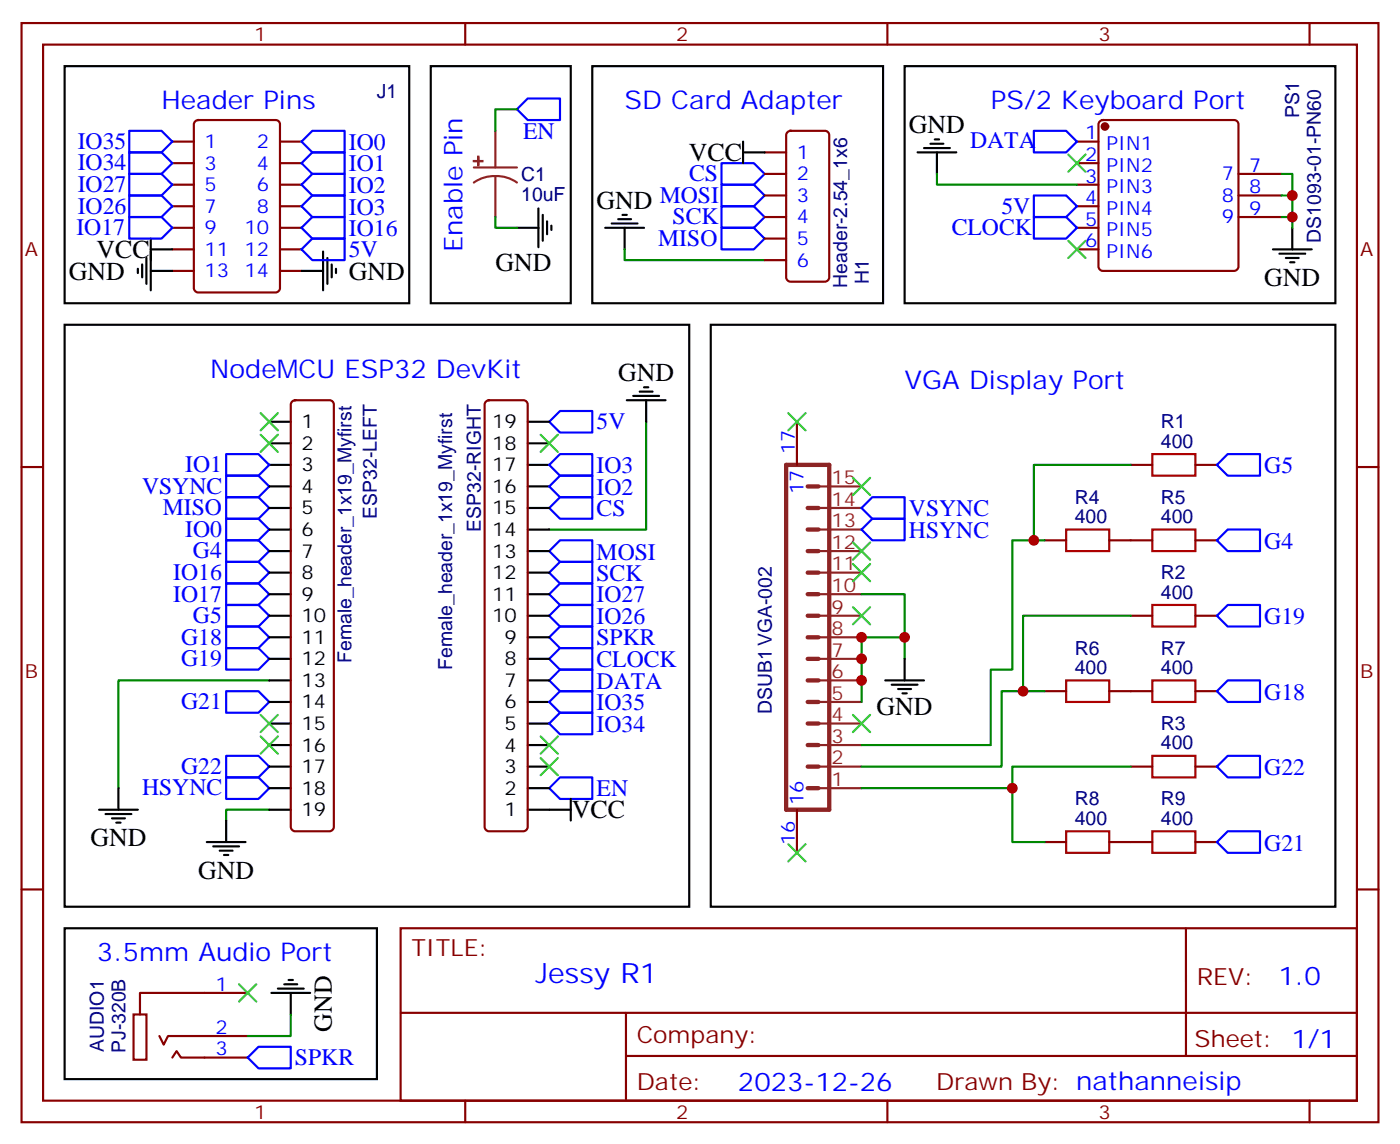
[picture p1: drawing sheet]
<svg xmlns="http://www.w3.org/2000/svg" width="229mm" height="187mm" viewBox="0 0 229 187" stroke-linecap="round" stroke-linejoin="round" font-family="sans-serif">
<g fill="none" stroke="#870000" stroke-width=".35">
<path d="M3.5 3.8h222.3v179.9h-222.3zM7.1 7.3h215.1v172.9h-215.1zM32 19.9l.5-.3h12.7a.71 .71 0 0 1 .7 .8v26.8a.76 .76 0 0 1-.7 .7h-12.7a.76 .76 0 0 1-.8-.7v-26.8zM76.2 3.8v3.5M145.3 3.8v3.5M180.2 19.9l.4-.3h21.5a.71 .71 0 0 1 .7 .8v23.2a.76 .76 0 0 1-.7 .7h-21.5a.76 .76 0 0 1-.7-.7v-23.2zM214.5 3.8v3.5M28.2 23.2h3.5M28.2 26.7h3.5M28.2 30.2h3.5M28.2 33.8h3.5M28.2 37.3h3.5"/>
<path d="M45.9 23.2h3.5M45.9 26.7h3.5M45.9 30.2h3.5M45.9 33.8h3.5M45.9 37.3h3.5M125.2 28.5h3.6M125.2 32h3.6M125.2 35.5h3.6M125.2 24.9h3.6M125.2 39.1h3.6M129 21.6l.5-.2h5.6a.71 .71 0 0 1 .7 .7v23.3a.76 .76 0 0 1-.7 .7h-5.6a.76 .76 0 0 1-.7-.7v-23.3zM176.4 23.2h3.5"/>
<path d="M176.4 26.7h3.5M176.4 30.2h3.5M176.4 33.8h3.5M176.4 37.3h3.5M202.8 28.5h7.1M202.8 32h7.1M202.8 35.5h7.1M28.2 40.8h3.5M28.2 44.3h3.5M45.9 40.8h3.5M45.9 44.3h3.5M125.2 42.6h3.6"/>
<path d="M176.4 40.8h3.5M3.5 76.4h3.6M47.9 65.7l.4-.2h5.7a.71 .71 0 0 1 .7 .7v69.2a.76 .76 0 0 1-.7 .7h-5.7a.76 .76 0 0 1-.7-.7v-69.2zM79.6 65.7l.5-.2h5.6a.71 .71 0 0 1 .7 .7v69.2a.76 .76 0 0 1-.7 .7h-5.6a.76 .76 0 0 1-.7-.7v-69.2zM130.5 69v7.1M185.2 76.1h3.5M195.8 76.1h3.5M222.2 76.4h3.6M171.1 88.4h3.5M181.7 88.4h7M195.8 88.4h3.5M171.1 113.1h3.5"/>
<path d="M181.7 113.1h7M185.2 100.8h3.5M195.8 100.8h3.5M195.8 113.1h3.5M130.5 132.5v7.1M171.1 137.8h3.5M181.7 137.8h7M185.2 125.5h3.5M195.8 125.5h3.5M195.8 137.8h3.5M3.5 145.6h3.6M65.6 151.9h156.6v28.3h-156.6z"/>
<path d="M194.2 152l.1 20.8M222.2 145.6h3.6M21.9 166.1h2.1v7.4h-2.1zM26.1 169.6l.7 1.4 .7-1.4h13.1M28.2 173.1l.7-1.1 .7 1.1h11M40.6 162.5h-17.7v3.6M65.7 165.8h156.4M102.5 172.8h119.6M102.5 165.8v14.1M76.2 180.2v3.5M145.3 180.2v3.5M214.5 180.2v3.5"/>
</g>
<g fill="none" stroke="#00f" stroke-width=".35">
<path d="M84.7 17.9l1.7-1.8h5.3v3.5h-5.3zM21.2 35.5h5.3l1.7 1.8-1.7 1.8h-5.3zM21.2 32h5.3l1.7 1.8-1.7 1.7h-5.3zM21.2 28.5h5.3l1.7 1.7-1.7 1.8h-5.3zM21.2 24.9h5.3l1.7 1.8-1.7 1.8h-5.3zM21.2 21.4h5.3l1.7 1.8-1.7 1.7h-5.3zM49.4 23.2l1.8-1.8h5.2v3.5h-5.2zM49.4 26.7l1.8-1.8h5.2v3.6h-5.2zM49.4 30.2l1.8-1.7h5.2v3.5h-5.2zM49.4 33.8l1.8-1.8h5.2v3.5h-5.2zM49.4 37.3l1.8-1.8h5.2v3.6h-5.2zM118.2 26.7h5.3l1.7 1.8-1.7 1.7h-5.3z"/>
<path d="M118.2 30.2h5.3l1.7 1.8-1.7 1.8h-5.3zM118.2 33.8h5.3l1.7 1.7-1.7 1.8h-5.3zM118.2 37.3h5.3l1.7 1.8-1.7 1.7h-5.3zM169.3 35.5h5.3l1.8 1.8-1.8 1.8h-5.3zM169.3 21.4h5.3l1.8 1.8-1.8 1.7h-5.3zM169.3 32h5.3l1.8 1.8-1.8 1.7h-5.3zM49.4 40.8l1.8-1.7h5.2v3.5h-5.2zM37 77.9h5.3l1.8 1.7-1.8 1.8h-5.3zM37 74.3h5.3l1.8 1.8-1.8 1.8h-5.3zM90 69l1.7-1.7h5.3v3.5h-5.3zM90 79.6l1.7-1.7h5.3v3.5h-5.3zM90 76.1l1.7-1.8h5.3v3.6h-5.3z"/>
<path d="M199.3 76.1l1.8-1.8h5.3v3.6h-5.3zM37 84.9h5.3l1.8 1.8-1.8 1.7h-5.3zM37 95.5h5.3l1.8 1.8-1.8 1.7h-5.3zM37 92h5.3l1.8 1.7-1.8 1.8h-5.3zM37 88.4h5.3l1.8 1.8-1.8 1.8h-5.3zM37 81.4h5.3l1.8 1.7-1.8 1.8h-5.3zM37 99h5.3l1.8 1.8-1.8 1.8h-5.3zM90 83.1l1.7-1.7h5.3v3.5h-5.3zM90 93.7l1.7-1.7h5.3v3.5h-5.3zM90 97.3l1.7-1.8h5.3v3.5h-5.3zM91.7 88.4h5.3v3.6h-5.3l-1.7-1.8zM141.1 83.1l1.8-1.7h5.3v3.5h-5.3z"/>
<path d="M141.1 86.7l1.8-1.8h5.3v3.5h-5.3zM199.3 88.4l1.8-1.7h5.3v3.5h-5.3zM37 113.1h5.3l1.8 1.8-1.8 1.8h-5.3zM37 102.6h5.3l1.8 1.7-1.8 1.8h-5.3zM37 106.1h5.3l1.8 1.7-1.8 1.8h-5.3zM90 100.8l1.7-1.8h5.3v3.6h-5.3zM90 104.3l1.7-1.7h5.3v3.5h-5.3zM90 107.8l1.7-1.7h5.3v3.5h-5.3zM90 111.4l1.7-1.8h5.3v3.5h-5.3zM90 118.4l1.7-1.7h5.3v3.5h-5.3zM91.7 113.1h5.3v3.6h-5.3l-1.7-1.8zM199.3 113.1l1.8-1.7h5.3v3.5h-5.3z"/>
<path d="M199.3 100.8l1.8-1.8h5.3v3.6h-5.3zM37 123.7h5.3l1.8 1.8-1.8 1.7h-5.3zM37 127.2h5.3l1.8 1.8-1.8 1.8h-5.3zM90 129l1.7-1.8h5.3v3.6h-5.3zM199.3 137.8l1.8-1.7h5.3v3.5h-5.3zM199.3 125.5l1.8-1.8h5.3v3.5h-5.3zM40.6 173.1l1.7-1.8h5.3v3.6h-5.3z"/>
</g>
<g fill="none" stroke="#008700" stroke-width=".35">
<path d="M84.7 17.9h-3.6v3.5M81.1 35.5v1.8h3.6M153.5 28.5v1.7h22.9M209.9 28.5h1.8v8.8M209.9 32h1.8M209.9 35.5h1.8M102.3 40.8v1.8h22.9M105.8 69v17.7h-15.8M185.2 76.1h-15.9v12.3M141.1 97.3h7.1v7h-7.1v10.6M171.1 88.4h-5.3v21.2h-3.5v12.4h-21.2M44.1 111.4h-24.7v17.6"/>
<path d="M148.2 104.3v3.5M171.1 113.1h-7.1v12.4h-22.9M185.2 100.8h-17.6v12.3M44.1 132.5h-7.1v1.8M165.8 129v8.8h5.3M185.2 125.5h-19.4v3.5h-24.7M47.6 166.1v3.5h-7"/>
</g>
<g fill="none" stroke="#000" stroke-width=".35">
<path d="M10.6 10.8h56.4v38.8h-56.4zM70.6 10.8h22.9v38.8h-22.9zM97 10.8h47.6v38.8h-47.6zM148.2 10.8h70.5v38.8h-70.5zM24.7 39.1v8.4M84.7 37.3h3.5M88.2 34.1v6.4M88.9 35.2v4.2M89.6 36.2v2.1M90.3 36.9v.7M99.1 37.3h6.4M100.2 36.6h4.2"/>
<path d="M101.2 35.9h2.2M102 35.2h.7M102.3 37.3v3.5M121.7 24.9h3.5M121.7 23.2v3.5M150.3 24.9h6.3M151.3 24.2h4.3M152.4 23.5h2.1M153.1 22.8h.7M153.5 24.9v3.6M211.7 37.3v3.5M10.6 53.2h102.3v95.2h-102.3z"/>
<path d="M22.6 44v.7M23.3 43.3v2.1M24 42.2v4.3M24.7 40.8h3.5M24.7 44.3h3.5M49.4 44.3h3.5M52.9 41.2v6.3M53.6 42.2v4.3M54.3 43.3v2.1M55 44v.7M116.4 53.2h102.3v95.2h-102.3zM208.5 40.8h6.3"/>
<path d="M209.5 41.5h4.3M210.6 42.2h2.1M211.3 42.9h.7M44.1 69h3.5M44.1 72.6h3.5M44.1 76.1h3.5M44.1 79.6h3.5M86.4 69h3.6M86.4 72.6h3.6M86.4 76.1h3.6M86.4 79.6h3.6M102.7 65.5h6.3"/>
<path d="M103.7 64.8h4.2M104.8 64.1h2.1M105.5 63.4h.7M105.8 65.5v3.5M44.1 83.1h3.5M44.1 86.7h3.5M44.1 90.2h3.5M44.1 93.7h3.5M44.1 97.3h3.5M86.4 83.1h3.6M86.4 86.7h3.6M86.4 90.2h3.6"/>
<path d="M86.4 93.7h3.6M86.4 97.3h3.6M44.1 100.8h3.5M44.1 104.3h3.5M44.1 107.8h3.5M44.1 111.4h3.5M44.1 114.9h3.5M44.1 118.4h3.5M86.4 100.8h3.6M86.4 104.3h3.6M86.4 107.8h3.6M86.4 111.4h3.6"/>
<path d="M86.4 114.9h3.6M86.4 118.4h3.6M145 111.4h6.3M146 112.1h4.3M147.1 112.8h2.1M147.8 113.5h.7M148.2 107.8v3.6M16.2 132.5h6.4M17.3 133.2h4.2M18.3 133.9h2.2M19 134.7h.8M19.4 129v3.5"/>
<path d="M33.9 137.8h6.3M34.9 138.5h4.3M36 139.2h2.1M36.7 139.9h.7M37 134.3v3.5M44.1 132.5h3.5M44.1 122h3.5M44.1 125.5h3.5M44.1 129h3.5M86.4 132.5h7.1M86.4 122h3.6M86.4 125.5h3.6"/>
<path d="M86.4 129h3.6M93.5 130.8v3.5M10.6 151.9h51.1v24.7h-51.1zM44.4 162.5h6.4M45.5 161.8h4.2M46.6 161.1h2.1M47.3 160.4h.7M47.6 162.5v3.6"/>
</g>
<g fill="none" stroke="#3c3" stroke-width=".35">
<path d="M175 25.3l2.8 2.8M175 39.4l2.8 2.8M177.8 25.3l-2.8 2.8M177.8 39.4l-2.8 2.8M42.7 67.6l2.8 2.8M42.7 71.2l2.8 2.8M45.5 67.6l-2.8 2.8M45.5 71.2l-2.8 2.8M88.5 71.2l2.9 2.8M91.4 71.2l-2.9 2.8M129.1 67.6l2.8 2.8M131.9 67.6l-2.8 2.8"/>
<path d="M139.7 78.2l2.8 2.8M142.5 78.2l-2.8 2.8M139.7 99.4l2.8 2.8M139.7 92.3l2.8 2.8M139.7 88.8l2.8 2.8M142.5 99.4l-2.8 2.8M142.5 92.3l-2.8 2.8M142.5 88.8l-2.8 2.8M42.7 117l2.8 2.8M45.5 117l-2.8 2.8M139.7 117l2.8 2.8M142.5 117l-2.8 2.8"/>
<path d="M42.7 120.5l2.8 2.9M45.5 120.5l-2.8 2.9M88.5 120.5l2.9 2.9M88.5 124.1l2.9 2.8M91.4 120.5l-2.9 2.9M91.4 124.1l-2.9 2.8M129.1 138.2l2.8 2.8M131.9 138.2l-2.8 2.8M39.2 161.1l2.8 2.8M42 161.1l-2.8 2.8"/>
</g>
<g fill="none" stroke="#8c2424" stroke-width=".71">
<path d="M128.8 76.1h7v56.4h-7zM132.3 79.6h1.8M132.3 97.3h1.8M132.3 86.7h1.8M132.3 90.2h1.8M132.3 93.7h1.8M132.3 83.1h1.8M132.3 114.9h1.8M132.3 118.4h1.8M132.3 104.3h1.8M132.3 107.8h1.8M132.3 111.4h1.8"/>
<path d="M132.3 100.8h1.8M132.3 122h1.8M132.3 125.5h1.8M132.3 129h1.8"/>
</g>
<g fill="none" stroke="#8c2424" stroke-width=".35">
<path d="M77.6 27.4h7.1M81.1 28.8a5.7 5.7 0 0 1 3.6 1.1M81.1 28.8a5.8 5.8 0 0 0-3.5 1.1M81.1 21.4v6M81.1 28.8v6.7M134.1 79.6h7M134.1 97.3h7M134.1 93.7h7M134.1 90.2h7M134.1 86.7h7M134.1 83.1h7M134.1 118.4h7"/>
<path d="M134.1 114.9h7M134.1 111.4h7M134.1 107.8h7M134.1 104.3h7M134.1 100.8h7M134.1 129h7M134.1 125.5h7M134.1 122h7"/>
</g>
<path d="M188.7 74.3h7.1v3.6h-7.1zM174.6 86.7h7.1v3.5h-7.1zM188.7 99h7.1v3.6h-7.1zM188.7 86.7h7.1v3.5h-7.1zM174.6 111.4h7.1v3.5h-7.1zM188.7 111.4h7.1v3.5h-7.1zM174.6 136.1h7.1v3.5h-7.1zM188.7 123.7h7.1v3.5h-7.1zM188.7 136.1h7.1v3.5h-7.1z" fill="none" stroke="#a10000" stroke-width=".35"/>
<circle cx="181" cy="20.7" r=".53" fill="#870000" stroke="#870000" stroke-width=".35"/>
<g fill="#8c2424" stroke="#8c2424" stroke-width=".35">
<path d="M77.6 26.4h1.4z"/>
<path d="M78.3 25.6l.1 1.5z"/>
</g>
<g fill="#c00">
<circle cx="165.8" cy="129" r=".88"/>
<circle cx="167.6" cy="113.1" r=".88"/>
<circle cx="169.3" cy="88.4" r=".88"/>
<circle cx="141.1" cy="111.4" r=".88"/>
<circle cx="141.1" cy="107.8" r=".88"/>
<circle cx="141.1" cy="104.3" r=".88"/>
<circle cx="148.2" cy="104.3" r=".88"/>
<circle cx="211.7" cy="32" r=".88"/>
<circle cx="211.7" cy="35.5" r=".88"/>
</g>
<text font-size="4.6" fill="#00f" x="87.7" y="161">Jessy R1</text>
<g font-size="4.2" fill="#00f">
<text x="26.5" y="17.9">Header Pins</text>
<text x="102.3" y="17.9">SD Card Adapter</text>
<text x="162.3" y="17.9">PS/2 Keyboard Port</text>
<text x="75.7" y="41.3" transform="rotate(-90 75.7 41.3)">Enable Pin</text>
<text x="34.4" y="61.8">NodeMCU ESP32 DevKit</text>
<text x="148.2" y="63.7">VGA Display Port</text>
<text x="15.9" y="157.2">3.5mm Audio Port</text>
<text x="209.4" y="161.2">1.0</text>
<text x="120.9" y="178.6">2023-12-26</text>
</g>
<g font-size="4.2">
<text x="148.9" y="21.8">GND</text>
<text x="112.8" y="26.4">VCC</text>
<text x="97.7" y="34.2">GND</text>
<text x="11.3" y="45.8">GND</text>
<text x="15.8" y="42.2">VCC</text>
<text x="57.1" y="45.8">GND</text>
<text x="81.1" y="44.3">GND</text>
<text x="207.1" y="46.8">GND</text>
<text x="101.2" y="62.3">GND</text>
<text x="143.6" y="117">GND</text>
<text x="93.7" y="133.9">VCC</text>
<text x="14.8" y="138.5">GND</text>
<text x="32.5" y="143.9">GND</text>
<text x="54.4" y="168.9" transform="rotate(-90 54.4 168.9)">GND</text>
</g>
<g font-size="3.9" fill="#00f">
<text x="85.7" y="22.7">EN</text>
<text x="12.7" y="27.9">IO34</text>
<text x="12.7" y="24.4">IO35</text>
<text x="57.2" y="24.5">IO0</text>
<text x="57.2" y="28">IO1</text>
<text x="112.9" y="29.7">CS</text>
<text x="158.9" y="24.3">DATA</text>
<text x="12.7" y="35">IO26</text>
<text x="12.7" y="31.5">IO27</text>
<text x="57.1" y="31.6">IO2</text>
<text x="57.1" y="35.1">IO3</text>
<text x="108.1" y="33.2">MOSI</text>
<text x="164" y="35">5V</text>
<text x="12.5" y="38.5">IO17</text>
<text x="57.1" y="38.6">IO16</text>
<text x="107.8" y="40.3">MISO</text>
<text x="110.2" y="36.7">SCK</text>
<text x="155.9" y="38.4">CLOCK</text>
<text x="57.1" y="42.1">5V</text>
<text x="97.7" y="70.3">5V</text>
<text x="30.3" y="77.3">IO1</text>
<text x="97.7" y="77.5">IO3</text>
<text x="207.1" y="77.5">G5</text>
<text x="23.3" y="80.8">VSYNC</text>
<text x="97.7" y="81">IO2</text>
<text x="26.7" y="84.3">MISO</text>
<text x="30.3" y="87.9">IO0</text>
<text x="97.7" y="84.5">CS</text>
<text x="148.9" y="84.5">VSYNC</text>
<text x="148.9" y="88.1">HSYNC</text>
<text x="207.1" y="89.8">G4</text>
<text x="28.4" y="95">IO16</text>
<text x="31.6" y="91.4">G4</text>
<text x="97.7" y="95.1">SCK</text>
<text x="97.7" y="91.6">MOSI</text>
<text x="28.4" y="98.5">IO17</text>
<text x="31.6" y="102">G5</text>
<text x="97.7" y="98.6">IO27</text>
<text x="29.7" y="105.5">G18</text>
<text x="97.7" y="105.6">SPKR</text>
<text x="97.7" y="102.1">IO26</text>
<text x="207.1" y="102.2">G19</text>
<text x="29.7" y="109">G19</text>
<text x="97.7" y="109.2">CLOCK</text>
<text x="97.7" y="112.8">DATA</text>
<text x="29.7" y="116.1">G21</text>
<text x="97.7" y="119.8">IO34</text>
<text x="97.7" y="116.3">IO35</text>
<text x="207.1" y="114.5">G18</text>
<text x="23.3" y="130.2">HSYNC</text>
<text x="29.7" y="126.7">G22</text>
<text x="97.7" y="130.3">EN</text>
<text x="207.1" y="126.9">G22</text>
<text x="207.1" y="139.2">G21</text>
<text x="48.3" y="174.4">SPKR</text>
</g>
<g font-size="3.9" fill="#800">
<text x="67.4" y="156.5">TITLE:</text>
<text x="196" y="161.2">REV:</text>
<text x="104.3" y="170.7">Company:</text>
<text x="195.7" y="171.3">Sheet: 1/1</text>
<text x="104.3" y="178.4">Date:</text>
<text x="153.3" y="178.5">Drawn By: nathanneisip</text>
</g>
<g font-size="3.2" fill="#800">
<text x="41.6" y="6.8">1</text>
<text x="110.8" y="6.8">2</text>
<text x="179.9" y="6.8">3</text>
<text x="4.1" y="41.9">A</text>
<text x="222.8" y="41.9">A</text>
<text x="4.1" y="111">B</text>
<text x="222.8" y="111">B</text>
<text x="41.6" y="183.2">1</text>
<text x="110.8" y="183.2">2</text>
<text x="179.9" y="183.2">3</text>
</g>
<g font-size="3.2" fill="#000080">
<text x="61.7" y="16.1">J1</text>
<text x="212.8" y="19.2" transform="rotate(-90 212.8 19.2)">PS1</text>
<text x="85.4" y="29.6">C1</text>
<text x="85.4" y="32.8">10uF</text>
<text x="216.3" y="39.7" transform="rotate(-90 216.3 39.7)">DS1093-01-PN60</text>
<text x="138.8" y="47.1" transform="rotate(-90 138.8 47.1)">Header-2.54_1x6</text>
<text x="142.3" y="46.5" transform="rotate(-90 142.3 46.5)">H1</text>
<text x="190.2" y="70.1">R1</text>
<text x="190.2" y="73.3">400</text>
<text x="176" y="82.4">R4</text>
<text x="190.2" y="82.4">R5</text>
<text x="61.7" y="84.9" transform="rotate(-90 61.7 84.9)">ESP32-LEFT</text>
<text x="78.7" y="87" transform="rotate(-90 78.7 87)">ESP32-RIGHT</text>
<text x="176" y="85.6">400</text>
<text x="190.2" y="85.6">400</text>
<text x="190.2" y="94.8">R2</text>
<text x="190.2" y="98">400</text>
<text x="176" y="107.1">R6</text>
<text x="190.2" y="107.1">R7</text>
<text x="57.6" y="108.5" transform="rotate(-90 57.6 108.5)">Female_header_1x19_Myfirst</text>
<text x="74.1" y="109.6" transform="rotate(-90 74.1 109.6)">Female_header_1x19_Myfirst</text>
<text x="176" y="110.3">400</text>
<text x="190.2" y="110.3">400</text>
<text x="126.4" y="116.9" transform="rotate(-90 126.4 116.9)">DSUB1VGA-002</text>
<text x="190.2" y="119.5">R3</text>
<text x="190.2" y="122.7">400</text>
<text x="176" y="131.8">R8</text>
<text x="190.2" y="131.8">R9</text>
<text x="176" y="135">400</text>
<text x="190.2" y="135">400</text>
<text x="17" y="172.2" transform="rotate(-90 17 172.2)">AUDIO1</text>
<text x="20.5" y="172.4" transform="rotate(-90 20.5 172.4)">PJ-320B</text>
</g>
<g font-size="3.2" fill="#00f">
<text x="177.7" y="22.8">1</text>
<text x="33.5" y="24.2">1</text>
<text x="33.5" y="27.8">3</text>
<text x="42.1" y="24.2">2</text>
<text x="42.1" y="27.8">4</text>
<text x="130.5" y="26">1</text>
<text x="130.5" y="29.5">2</text>
<text x="177.7" y="26.4">2</text>
<text x="177.7" y="29.9">3</text>
<text x="181.2" y="24.6">PIN1</text>
<text x="181.2" y="28.1">PIN2</text>
<text x="200.1" y="29.5">7</text>
<text x="204.6" y="28.1">7</text>
<text x="33.5" y="31.3">5</text>
<text x="33.5" y="34.8">7</text>
<text x="42.1" y="31.3">6</text>
<text x="42.1" y="34.8">8</text>
<text x="130.5" y="33.1">3</text>
<text x="177.7" y="33.4">4</text>
<text x="181.2" y="31.6">PIN3</text>
<text x="181.2" y="35.2">PIN4</text>
<text x="200.1" y="33.1">8</text>
<text x="204.6" y="31.6">8</text>
<text x="204.6" y="35.2">9</text>
<text x="33.5" y="38.3">9</text>
<text x="33.5" y="41.9">11</text>
<text x="40.1" y="38.3">10</text>
<text x="40.1" y="41.9">12</text>
<text x="130.5" y="36.6">4</text>
<text x="130.5" y="40.1">5</text>
<text x="177.7" y="36.9">5</text>
<text x="177.7" y="40.5">6</text>
<text x="181.2" y="38.7">PIN5</text>
<text x="200.1" y="36.6">9</text>
<text x="33.5" y="45.4">13</text>
<text x="40.1" y="45.4">14</text>
<text x="130.5" y="43.6">6</text>
<text x="181.2" y="42.2">PIN6</text>
<text x="130.2" y="74.3" transform="rotate(-90 130.2 74.3)">17</text>
<text x="131.6" y="80.8" transform="rotate(-90 131.6 80.8)">17</text>
<text x="131.6" y="131.8" transform="rotate(-90 131.6 131.8)">16</text>
<text x="130.2" y="138.3" transform="rotate(-90 130.2 138.3)">16</text>
<text x="35.3" y="162.2">1</text>
<text x="35.3" y="169.2">2</text>
<text x="35.3" y="172.8">3</text>
</g>
<g font-size="3.2">
<text x="49.4" y="70.1">1</text>
<text x="80.6" y="70.1">19</text>
<text x="49.4" y="77.2">3</text>
<text x="49.4" y="73.6">2</text>
<text x="80.6" y="73.6">18</text>
<text x="80.6" y="77.2">17</text>
<text x="49.4" y="80.7">4</text>
<text x="80.6" y="80.7">16</text>
<text x="49.4" y="87.7">6</text>
<text x="49.4" y="84.2">5</text>
<text x="80.6" y="84.2">15</text>
<text x="80.6" y="87.7">14</text>
<text x="49.4" y="94.8">8</text>
<text x="49.4" y="91.3">7</text>
<text x="80.6" y="91.3">13</text>
<text x="80.6" y="94.8">12</text>
<text x="49.4" y="101.8">10</text>
<text x="49.4" y="98.3">9</text>
<text x="80.6" y="98.3">11</text>
<text x="80.6" y="101.8">10</text>
<text x="49.4" y="105.4">11</text>
<text x="82.6" y="105.4">9</text>
<text x="49.4" y="112.4">13</text>
<text x="49.4" y="108.9">12</text>
<text x="82.6" y="108.9">8</text>
<text x="82.6" y="112.4">7</text>
<text x="49.4" y="119.5">15</text>
<text x="49.4" y="116">14</text>
<text x="82.6" y="116">6</text>
<text x="82.6" y="119.5">5</text>
<text x="49.4" y="123">16</text>
<text x="82.6" y="123">4</text>
<text x="49.4" y="130.1">18</text>
<text x="49.4" y="126.5">17</text>
<text x="82.6" y="126.5">3</text>
<text x="82.6" y="130.1">2</text>
<text x="49.4" y="133.6">19</text>
<text x="82.6" y="133.6">1</text>
</g>
<g font-size="3.2" fill="#8d2323">
<text x="136.2" y="82.8">14</text>
<text x="136.2" y="79.3">15</text>
<text x="136.2" y="89.9">12</text>
<text x="136.2" y="86.3">13</text>
<text x="136.2" y="93.4">11</text>
<text x="136.2" y="100.4">9</text>
<text x="136.2" y="96.9">10</text>
<text x="136.2" y="107.5">7</text>
<text x="136.2" y="104">8</text>
<text x="136.2" y="111">6</text>
<text x="136.2" y="118.1">4</text>
<text x="136.2" y="114.5">5</text>
<text x="136.2" y="125.1">2</text>
<text x="136.2" y="121.6">3</text>
<text x="136.2" y="128.7">1</text>
</g>
</svg>
